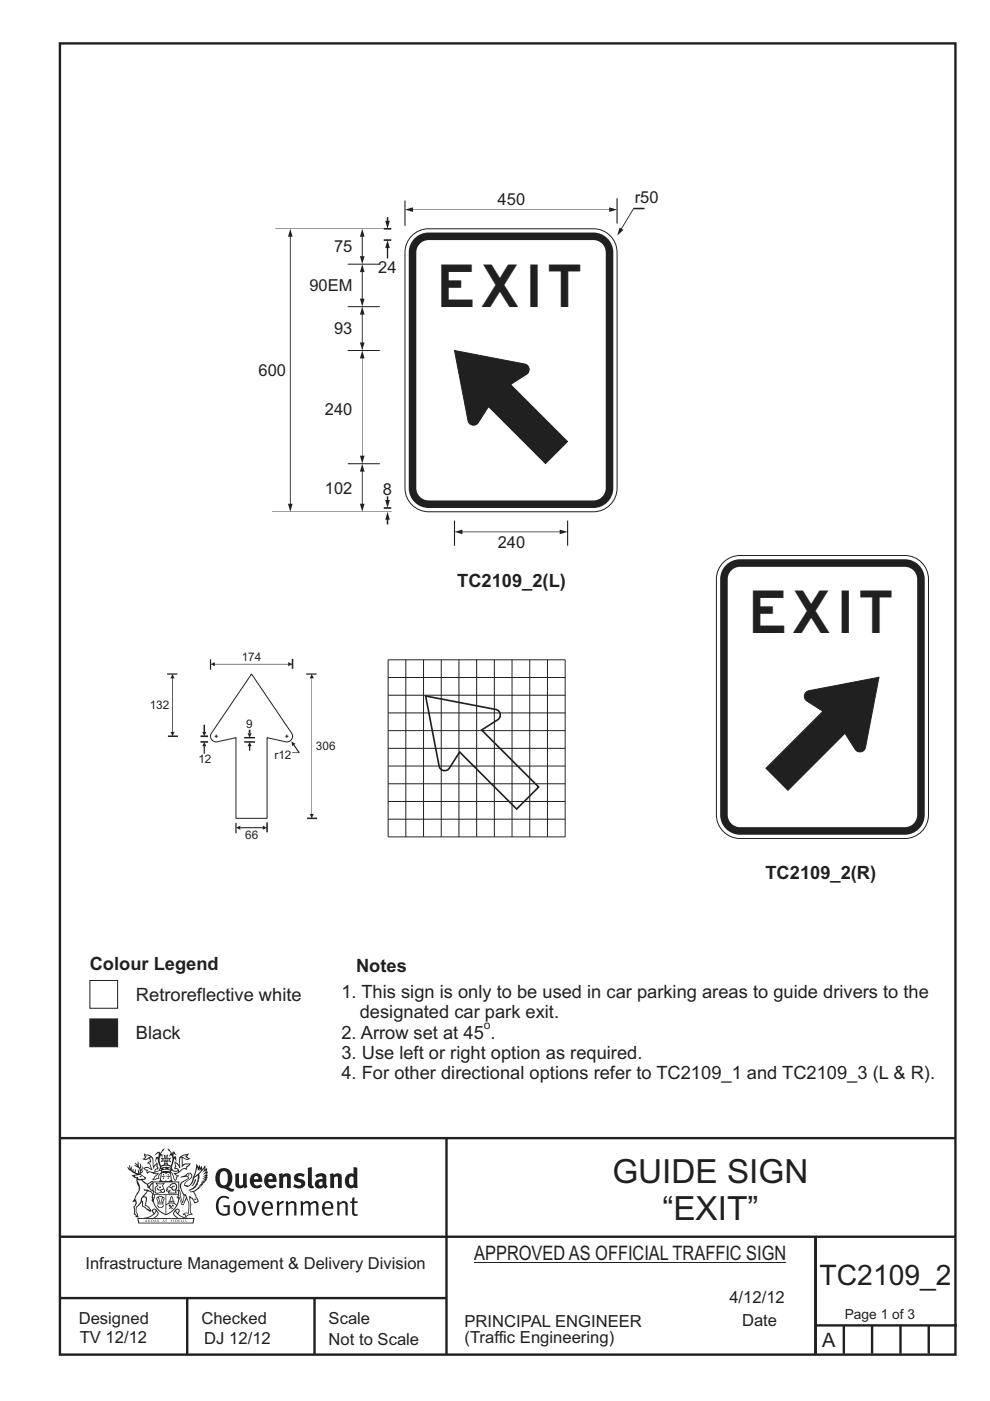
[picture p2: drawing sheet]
<svg xmlns="http://www.w3.org/2000/svg" width="210mm" height="297mm" viewBox="0 0 210 297" stroke-linecap="round" stroke-linejoin="round" font-family="sans-serif">
<g fill="none" stroke="#231f20" stroke-width=".51">
<path d="M12.7 9.2h190v278h-190zM12.7 241.3h189.9M94.7 241.4v45.8M12.7 262.2h190.1M12.7 275.2h82M39.7 275.2v12M66.7 275.2v12M173 262.2v24.8M173 281h30M179 281v6M185 281v6M191 281v6"/>
<path d="M197 281v6"/>
</g>
<path d="M100.6 267.7h66.2" fill="none" stroke="#231f20" stroke-width=".21"/>
<path d="M19.1 216h5.8v5.9h-5.8z" fill-rule="evenodd" fill="#231f20" stroke="#231f20" stroke-width=".21"/>
<path d="M19.1 207.9h5.8v5.9h-5.8z" fill-rule="evenodd" fill="#fff" stroke="#231f20" stroke-width=".21"/>
<g fill="#231f20">
<path d="M47 248.5a2.55 2.55 0 0 0 0 2.7l.3 .1a.81 .81 0 0 0 1-.9v-.6a1.04 1.04 0 0 0-1.1-1.5zM46.3 248.1a1.82 1.82 0 0 1 2.1-.2 1.82 1.82 0 0 1 .9 1.9 2.29 2.29 0 0 1-.8 1.9l.7 .3h.5l-.2 .6a2.87 2.87 0 0 1-2-.7 2.12 2.12 0 0 1-1.7-3.1z" fill-rule="evenodd"/>
<path d="M49.9 248.9l.8-.2v2a.46 .46 0 0 0 .2 .6 .46 .46 0 0 0 .7-.2v-2.2l.7-.2v2.4l.2 .5-.6 .4-.2-.3a1.02 1.02 0 0 1-1.2 .2 1.02 1.02 0 0 1-.6-1.1z" fill-rule="evenodd"/>
<path d="M54 249.5l-.1 .5h.9a.49 .49 0 0 0-.2-.6 .49 .49 0 0 0-.6 .1zM53.4 249.2a1.34 1.34 0 0 1 1.6-.3 1.34 1.34 0 0 1 .6 1.5v.2h-1.7a.77 .77 0 0 0 .5 .8 .77 .77 0 0 0 .9-.3l.3 .4a1.59 1.59 0 0 1-2.1 .2 1.59 1.59 0 0 1-.4-2z" fill-rule="evenodd"/>
<path d="M57 249.5l-.1 .5h.9a.49 .49 0 0 0-.2-.6 .49 .49 0 0 0-.6 .1zM56.4 249.2a1.34 1.34 0 0 1 1.6-.3 1.34 1.34 0 0 1 .7 1.5v.2h-1.8a.77 .77 0 0 0 .5 .8 .77 .77 0 0 0 .9-.3l.3 .4a1.59 1.59 0 0 1-2 .2 1.59 1.59 0 0 1-.5-2z" fill-rule="evenodd"/>
<path d="M59.1 248.9l.8-.2 .1 .4a.95 .95 0 0 1 1-.3 .95 .95 0 0 1 .7 .8v2.3h-.8v-2.3a.46 .46 0 0 0-.8 .1v2.2h-.9z" fill-rule="evenodd"/>
<path d="M62.5 249.1a1.75 1.75 0 0 1 2.1-.1l-.2 .5-.6-.2a.43 .43 0 0 0-.6 .3l.4 .3a1.04 1.04 0 0 1 1.2 1.2 1.04 1.04 0 0 1-1.4 .9l-1.2-.4 .3-.6 1 .4 .4-.4a.88 .88 0 0 0-1-.5l-.4-.2-.1-.4z" fill-rule="evenodd"/>
<path d="M65.3 247.6l.8-.2 .1 3.8 .2 .2 .2 .5a.88 .88 0 0 1-1-.1 .88 .88 0 0 1-.3-1z" fill-rule="evenodd"/>
<path d="M67.8 250.6a.43 .43 0 0 0-.1 .7 .43 .43 0 0 0 .7-.1v-.7zM66.8 249.2a1.7 1.7 0 0 1 2.4 .1v1.8l.3 .4-.4 .5-.5-.3a1.03 1.03 0 0 1-1.7-.2 1.03 1.03 0 0 1 .8-1.5h.7v-.4a.8 .8 0 0 0-1.2 .1z" fill-rule="evenodd"/>
<path d="M69.9 248.9l.8-.2 .1 .4a.95 .95 0 0 1 1-.3 .95 .95 0 0 1 .7 .8v2.3h-.8v-2.3a.46 .46 0 0 0-.8 .1v2.2h-.8z" fill-rule="evenodd"/>
<path d="M74.3 249.5a1.48 1.48 0 0 0 0 1.7l.4 .1 .3-.2v-1.5l-.3-.2zM75 247.4l.8 .2 .1 4.3h-.7l-.1-.2a1.26 1.26 0 0 1-1.4 0 1.26 1.26 0 0 1-.6-1.3 1.29 1.29 0 0 1 .5-1.3 1.29 1.29 0 0 1 1.4-.2z" fill-rule="evenodd"/>
<path d="M46.4 253.9a1.72 1.72 0 0 1 2.2 0l-.2 .3a1.24 1.24 0 0 0-1.4-.1 1.24 1.24 0 0 0-.7 1.3 1.49 1.49 0 0 0 1.3 2l.7-.2v-1.3h-.9l-.1-.4h1.4v2a1.93 1.93 0 0 1-2.2-.1 1.93 1.93 0 0 1-.7-2.2l.2-.7z" fill-rule="evenodd"/>
<path d="M50.3 255.2a1.65 1.65 0 0 0 .3 2.2 .99 .99 0 0 0 1-1.5 .78 .78 0 0 0-.4-.8 .78 .78 0 0 0-.9 .1zM50 254.9a1.33 1.33 0 0 1 1.6-.1 1.33 1.33 0 0 1 .5 1.5 1.31 1.31 0 0 1-1.3 1.5 1.31 1.31 0 0 1-1.3-1.6l.1-.5z" fill-rule="evenodd"/>
<path d="M52.5 254.7l.4-.1 .9 2.6 .8-2.5h.5l-1.1 3h-.5z" fill-rule="evenodd"/>
<path d="M56.2 255.2l-.2 .7h1.4a.7 .7 0 0 0-.3-.8 .7 .7 0 0 0-.9 .1zM55.9 255a1.22 1.22 0 0 1 1.5-.2 1.22 1.22 0 0 1 .5 1.5h-1.9a.93 .93 0 0 0 .5 1 .93 .93 0 0 0 1.2-.2l.1 .3a1.43 1.43 0 0 1-1.7 .1 1.43 1.43 0 0 1-.6-1.7z" fill-rule="evenodd"/>
<path d="M58.7 254.8l.4-.2 .1 .5 .4-.3 .6-.2-.2 .6a.66 .66 0 0 0-.8 .6v1.9h-.4z" fill-rule="evenodd"/>
<path d="M60.6 254.8l.4-.2 .1 .5a.94 .94 0 0 1 1-.4 .94 .94 0 0 1 .8 .7v2.3h-.5l-.1-2.5a.81 .81 0 0 0-1.2 .3v2.2h-.4z" fill-rule="evenodd"/>
<path d="M63.7 254.7l.5-.1 .1 .5 .4-.3a.78 .78 0 0 1 1.1 .3 .9 .9 0 0 1 1-.5 .9 .9 0 0 1 .7 .8v2.3h-.4l-.1-2.5a.67 .67 0 0 0-1.1 .3v2.2h-.5v-2.4l-.4-.2-.7 .4v2.2h-.5z" fill-rule="evenodd"/>
<path d="M69 255.2l-.2 .7h1.4a.7 .7 0 0 0-.3-.8 .7 .7 0 0 0-.9 .1zM68.7 255a1.22 1.22 0 0 1 1.5-.2 1.22 1.22 0 0 1 .5 1.5h-1.9a.93 .93 0 0 0 .5 1 .93 .93 0 0 0 1.2-.2l.1 .3a1.44 1.44 0 0 1-1.7 .1 1.44 1.44 0 0 1-.6-1.7z" fill-rule="evenodd"/>
<path d="M71.4 254.8l.5-.2 .1 .5a.94 .94 0 0 1 1-.4 .94 .94 0 0 1 .7 .7v2.3h-.4l-.1-2.5a.81 .81 0 0 0-1.2 .3v2.2h-.5z" fill-rule="evenodd"/>
<path d="M74.7 254l.5-.2v.9h.7l-.1 .4h-.7l.1 2.2 .1 .1h.5l.1 .3a.75 .75 0 0 1-1.2-.6v-2h-.4v-.4h.4z" fill-rule="evenodd"/>
<path d="M30.8 244.9l1.1 .3-.9 .5h-.4l.5-.5zM31.8 245.5l.2-.1a2.44 2.44 0 0 1 .4 2l.1 .4 .7-1-.1 .6 .3 .3a.57 .57 0 0 0-.6 .8l-1-.2-.5 .2 .1-.5-.7-.2 .6-.2 1 .5 .1-.1-.6-1.3-.2-.1 .5-.1zM30.7 244.5l-.2 .4 .3 .4-.6 .4a1.04 1.04 0 0 0 1.4-.1l.2 .7h-.4l-.2 .4a.94 .94 0 0 1 .9 1.1l-.2-.1a1.16 1.16 0 0 0-1.5-.1l.3 .4 .4 .2 .1 .5 .2 .2v-.2a.94 .94 0 0 1 1.1 .2h.9l-1.2 1.2a1.13 1.13 0 0 0 1.2-.2l.4-.1-.1-.4 .5-.7a.83 .83 0 0 0-.6 1.1l-.3-.1-.7 .3 1.1-1.4-.5 .2-.5-.1 1.3-.5-.2-.2-.8 .4v-.3l.2-.2 .3 .1 .1-.3-.2-.4v-.6l-.2-.3-.6 .9v-.7a1.42 1.42 0 0 0-1.7-1.8z" fill-rule="evenodd"/>
<path d="M38.5 245.3l.5-.3 .7-.1-.6 .3 .8 .5h-.3zM38.3 245.5h.2l.1 2a1.69 1.69 0 0 1 1.5-.7l-.7 .5 .1 .5a1.1 1.1 0 0 0-1.5 .6l-.1-.5-.2-.2h-.5l.2-.4-.2-.7a1.42 1.42 0 0 1 .8 1.1l.2-.1zM37.1 246.2l.1 1-.2 .3v.5l.6-.1 .1 .2a.96 .96 0 0 1-1.1-.1l-.1 .1a1.06 1.06 0 0 0 1.3 .2v.1a.72 .72 0 0 1-1 .2l.3 .5 .6 .3-.4 .1-.1 .7-.3-.4-.3-1.1-.4-.4 .4 .9a1.54 1.54 0 0 0 .6 1.2l.2-.3a.58 .58 0 0 1 .5-.7l.1-.2h-.3l-.4-.3 .9-.5a.93 .93 0 0 1 1.1-.5l.1 .2 .2-.1 .1-.5a.99 .99 0 0 0 .7-.9l-1.3 .1-.4 .3v-1.5l.9 .4 .8-.3h-.3l-.5-.4 .4-.7-.7 .2a1.46 1.46 0 0 0-1.3 2.1v.4l-.2-.4z" fill-rule="evenodd"/>
<path d="M35.6 248.9l.2 .1-.1 .4h.3l-.3 .1v.5l-.1-.6h-.3l.3-.1z" fill-rule="evenodd"/>
<path d="M34.6 248.9l.2 .1-.1 .3 .4 .1h-.4v.6l-.1-.5-.3-.1h.3z" fill-rule="evenodd"/>
<path d="M34.3 248.8a.57 .57 0 0 1 .9 .2 .57 .57 0 0 1 .9-.2l.2 1.4-.2 .1a.57 .57 0 0 1-.9-.1 .69 .69 0 0 1-1.1 0zM34.2 248.1l-.3 2.1-.2 .4h2.9l-.1-.4-.3-2.1h-.2v.3l-.8-.1-.9 .1 .1-.3z" fill-rule="evenodd"/>
<path d="M34.2 252.4a.3 .3 0 0 0 .6 0 .3 .3 0 0 0-.6 0zM33.3 251l.3 .3-.3 .3a.79 .79 0 0 0 0 1.3l.8-.2-.1-.3a.55 .55 0 0 1-.7-.6h.1l.1 .3 .4 .1 .8-.2-.4-.7 .4-.3-.7 .1zM33 250.7l1.1 .2 .9-.2-.4 .7 .4 1.1a.56 .56 0 0 1-.8 .3l-.2 .1a.73 .73 0 0 1-.9 .1 .73 .73 0 0 1-.3-.9v-.4l.5-.4z" fill-rule="evenodd"/>
<path d="M35.6 251.9l.7-.5a.58 .58 0 0 1 1-.1 .58 .58 0 0 1-.5 .9l-.2-.3a.43 .43 0 0 1 .6-.3v-.1a.57 .57 0 0 0-.8 .2l-.2-.1-.3 .2 .4 .1a.55 .55 0 0 0 .9 .5v.5h-1.3l.3-.4-.1-.2-.6 .1 .2-.2-.2-.1zM35.4 251.8l-.1 .2a.39 .39 0 0 0 .2 .7l.3-.1-.2 .5h1.9l-.1-.8a.86 .86 0 0 0-.1-1.4 .86 .86 0 0 0-1.3 .4z" fill-rule="evenodd"/>
<path d="M36 254.8h.8v.2h-.8zM36.4 253.8l.2 .8h-.4zM36.4 253.5l-.3 .5-.1 .6h-.2v.4l-.7 .4 .1 .2a1.48 1.48 0 0 1 2.2 .1l.2-.1-.6-.5v-.5h-.2l-.1-.6z" fill-rule="evenodd"/>
<path d="M35.8 255.4l.3 .1 .2 .3 .3-.2-.2-.2a.38 .38 0 0 1 .4 .5l-.1-.2-.3 .3 .3 .2-.3 .2-.1-.3-.4 .3-.1-.2 .4-.3-.2-.1-.1 .1z" fill-rule="evenodd"/>
<path d="M34.5 254h.2v.2l-.3 .6h-.1zM33.6 255.3h.9v.2a.55 .55 0 0 1-.8 .4v-.2h-.2zM33.4 254h.2l.2 .8h-.2zM33.6 255h.8l.1 .1-.8 .1zM33.8 253.7h.5l-.2 1.1h-.2zM33.3 253.8l-.1 .3 .3 1.2a.48 .48 0 0 0-.1 .5 .48 .48 0 0 0 .4 .3l.6-.1a.49 .49 0 0 0 .2-.7l.3-1.2-.1-.3a1.42 1.42 0 0 0-1.5 0z" fill-rule="evenodd"/>
<path d="M33.6 251.6h.5l.1 .3h-.4z" fill-rule="evenodd"/>
<path d="M41.3 250.1l.3-.2-.2 .9-.6 .7h-.2l.5-.7z" fill-rule="evenodd"/>
<path d="M39.7 249l.3-.2 .5 .2a.88 .88 0 0 1-.6 1.1 1.22 1.22 0 0 0-.8 1.3l.5 .2a.72 .72 0 0 0 .9-.4l.5-.8 .2-.6 .8-.6v.3a2.85 2.85 0 0 1-2 2.8l.1 .1a2.13 2.13 0 0 0 1.9-1.5l-.1-.2a2.01 2.01 0 0 0 .3-1.8l1.2-1.3-.4 1 .7-.5-.7 1 .8-.4-.8 .8 .7-.1-.9 .5 .8-.1-.8 .4h.7l-.8 .3 .3 .2h-.4l.2 .4-.4-.1 .2 .3h-.4l.1 .3h-.1a2.16 2.16 0 0 1-2 1l.1 .2h.4a.76 .76 0 0 1 .7 .7l.5 1.2-.6 .2a1.45 1.45 0 0 0-1.2-1.3l.3 1.8-.1 1.9 .4 .2a1.07 1.07 0 0 0-1.2 .4v-.3l-.5-.2a.87 .87 0 0 1 1-.1l.1-.7a4.4 4.4 0 0 0-.6-3.1l-.1-.3h-.2a2.16 2.16 0 0 1-.7-2.2l.3-.3 1.2-.8a.55 .55 0 0 0-.4-.7zM37.8 252.4a.76 .76 0 0 1 .3 1.1l.6 1.6 .4-1.7 .2 .1a.61 .61 0 0 1-.1 .9l-.3 .9h-.2l-.7-1.6-.3 .1a1.18 1.18 0 0 0 .1-1.4zM41.8 247.5l.2 .8 .3-.6v.6l.3-.5a1.9 1.9 0 0 1-1.1 1.4l-.3 .3zM38.2 249.6l1.4-.1 .2 .1v.3l-.5 .3a1.26 1.26 0 0 0-1 1.9l.2 .7a1.84 1.84 0 0 1 .2 2l-.4-1.3a.96 .96 0 0 0-.4-1.3l-.4 .3a.78 .78 0 0 1-.1 1.3l.2 .2h.4l.4 1.1a.38 .38 0 0 0 .2 .4 .38 .38 0 0 0 .4-.1l.6-1.2a2.94 2.94 0 0 1 .3 2.5v.5l-.8-.1-.3 .4v.2l.4-.1 .1 .4 .2 .1a1.02 1.02 0 0 1 1.3-.5l-.1-.4-.3-.1 .2-1.7-.3-1.4 .1 .1a1.14 1.14 0 0 1 .7 .9 .63 .63 0 0 0 .9-.2 .63 .63 0 0 0-.2-.8l-.6-1.3 .9-.6 .2-.3 .2-.1v-.2h.3l-.1-.3h.4l-.1-.3 .5-.1-.2-.2 .5-.4 .1-.2-.3 .1 .5-.6-.3 .1 .3-.6-.4 .1 .4-.5v-.3l-.3 .2 .1-.6v-.3l-.4 .3-.1-.8-.5 .8-.2-.7-.2 .5-.3-.8-.1 .6-.5-.8-.1 1.4-.7 1.9a1.81 1.81 0 0 1-.9 1.4l-.6-.2a1.75 1.75 0 0 1 1.1-1.2 .75 .75 0 0 0 .1-1.3 .75 .75 0 0 0-1.2 .5z" fill-rule="evenodd"/>
<path d="M41.2 254.2l.3-.1 .1 .3h-.4z" fill-rule="evenodd"/>
<path d="M29.4 258.4h11.6l-.2 .8h-11.3zM31.3 258.2l.5-.1a2.48 2.48 0 0 0 1.4-1.3l.2 .6-.5 .5-.4 .3zM32.5 256.6l.3-.2 .2 .2-.3 .6zM37.2 256.8a2.65 2.65 0 0 0 1.8 1.4h-1.1l-.5-.3-.5-.5zM37.4 256.6l.2-.2 .3 .2-.3 .6zM29.2 258.2l.1 1.2h11.7l.3-1.1-.2-.1a4.1 4.1 0 0 1-3.3-.9l.3-.4-.1-.5a1.06 1.06 0 0 0-1.3 .9l.2 .4 .6 .5h-4.7l.3-.1a.84 .84 0 0 0 .6-.7 .84 .84 0 0 0-.5-.9l-.3-.2-.5 .1-.1 .5 .3 .4a4.2 4.2 0 0 1-3.4 .9z" fill-rule="evenodd"/>
<path d="M31 258.7l.1 .2h-.2zM31 258.6l-.3 .5 .4-.1 .2 .1z" fill-rule="evenodd"/>
<path d="M31.3 258.6h.2v.4a.25 .25 0 0 0 .3-.1 .25 .25 0 0 0-.1-.3h.1a.29 .29 0 0 1 0 .4 .29 .29 0 0 1-.4 0 .29 .29 0 0 1 0-.4z" fill-rule="evenodd"/>
<path d="M32.2 258.6a.22 .22 0 0 1 .3 .2 .22 .22 0 0 1-.3 .2zM32 258.6v.5a.33 .33 0 0 0 .5-.1 .33 .33 0 0 0 0-.4 .33 .33 0 0 0-.5 0z" fill-rule="evenodd"/>
<path d="M32.9 258.7l.1 .2h-.2zM32.9 258.6l-.2 .5 .3-.1 .2 .1z" fill-rule="evenodd"/>
<path d="M33.3 258.6h.2v.2l.3-.2-.2 .2 .2 .3-.3-.2-.1 .2h-.1l.2-.3z" fill-rule="evenodd"/>
<path d="M34.7 258.7l.1 .2h-.2zM34.7 258.6l-.3 .5 .4-.1 .2 .1z" fill-rule="evenodd"/>
<path d="M35 258.6h.4h-.1v.5h-.2l.1-.5z" fill-rule="evenodd"/>
<path d="M36.2 258.6h.3h-.2v.2h.2h-.2l.1 .3h-.2z" fill-rule="evenodd"/>
<path d="M36.7 258.6h.2v.5h-.2z" fill-rule="evenodd"/>
<path d="M37.3 258.6a.22 .22 0 0 1 .3 .2 .22 .22 0 0 1-.3 .2zM37.1 258.6v.5a.33 .33 0 0 0 .5-.1 .33 .33 0 0 0 0-.4 .33 .33 0 0 0-.5 0z" fill-rule="evenodd"/>
<path d="M37.8 258.6h.3h-.1v.2h.1h-.1v.2l.1 .1h-.3z" fill-rule="evenodd"/>
<path d="M38.3 258.6h.3l-.1 .4 .2 .1h-.4z" fill-rule="evenodd"/>
<path d="M38.9 258.6h.2v.5h-.2z" fill-rule="evenodd"/>
<path d="M39.3 258.6h.2l-.2 .1 .2 .2-.1 .2h-.1v-.2l.2 .1z" fill-rule="evenodd"/>
<path d="M34.2 247.4a1.51 1.51 0 0 1 2 .2 2.67 2.67 0 0 0-2.1 0zM35.7 247.6l.4 .2 .1 .2-.4-.1zM34.6 247.7l.4-.1 .2 .2h-.4zM34 247.9l.3 .1-.3 .1zM34.9 246.9l.3-.2 .2 .2zM34.9 245.7h.2v.4h-.2zM35 245.1l.2 .2 .2-.2-.1 .4h-.2zM35.1 246.3h.2l.1 .4-.2-.2-.2 .2zM35.3 245.7h.2v.4h-.2zM34.4 245.7l.3 .1v.2l-.3 .1 .2-.2zM35.7 245.8l.3-.1-.2 .2 .2 .2-.4-.1zM32.7 244.9l1-.5-.1 1-.2-.1-.4 .1-.2 1.1 .5-1 .2 .9a1.84 1.84 0 0 1 .3 1.7l.4 .1a2.48 2.48 0 0 1 2.2 .1l.2-.3-.2-.7 .7-1.7 .4 .6-.2-1-.2-.1-.2 .3v-.9l.6 .4-.6-.7h-.3l-.1 .4-.5-.8-.5-.3 .2 .4 .5 .6-.4 .7 .4-.3a2.06 2.06 0 0 1 0 2.2l-.6-.2-.1-.6 .1-.1 .8 .2-.4-.5 .4-.5-.7 .2-.2-.2 .2-.7-.5 .4-.5-.4 .2 .7-.2 .2-.7-.2 .4 .5-.4 .5 .7-.2 .2 .1-.2 .6-.5 .2a2.02 2.02 0 0 1 0-2.2l.3 .5-.1-.6-.3-.1 .8-1.2-.5 .3-.4 .7-.2-.3a.8 .8 0 0 0-.8 .5z" fill-rule="evenodd"/>
<path d="M29.2 250.1l.3 .2a.61 .61 0 0 1 .8 .3l.3 .2a.8 .8 0 0 1 .6 1l.4 .1 .5 .6a1 1 0 0 1 .5 1l-.1 .7v-.5h-.1a.96 .96 0 0 0-.8-1.3l-.3-.2h-.6l-.1-.1-.2 .1 .2 .3h.5l-1.1 1.4-.2 .9-.4 .6a1.33 1.33 0 0 0-.5 1.8l.2 .5a1.26 1.26 0 0 1-.5-1.4l-.1-.4a1.56 1.56 0 0 0 .4-1.7l-.3 .2 .2-.5a3.2 3.2 0 0 0 .7-3zM30.4 253.9h.4a2.06 2.06 0 0 1-.1 1.6l.7 .5 .4 .5-.6-.2-.8-.6-.1-.9a.51 .51 0 0 1 .1-.9zM28.6 249.3a1.52 1.52 0 0 1 2.1 .6l-1.1 .1-.2-.1-.2-.4-.4 .1zM27.5 247v.8l-.3-.4-.2 .1a3.1 3.1 0 0 0 2 1.5l-1 .1 .5 .6 .5 .1v1.1a1.84 1.84 0 0 1-.2 2.5l-.4 .9-.4 .4 .3 .1 .4-.1 .1 .4-.2 .5-.3 .2 .1 1.8 .2-.1 .2 .6h.2l.4-.1-.1-.5a1.3 1.3 0 0 1-.1-1.6l.8-1.1 .2 1.1 .6 .2 .4 .6 .2-.2 .2 .4 .5-.1a1.85 1.85 0 0 0-1.2-1.3l.1-.3a1.39 1.39 0 0 0 0-1.5h-.5l.5-.6a.66 .66 0 0 1 .9-.4 .66 .66 0 0 1 .3 .9l-.1 .4h.2v.1l-.2 .3 .2 .5 .2-.3a2.24 2.24 0 0 0 .1-2.2 .73 .73 0 0 1-.7-.6 .73 .73 0 0 1 .5-.8l.1-.2a.94 .94 0 0 0-.9 .8 .48 .48 0 0 1-.1-.5 .48 .48 0 0 1 .5-.3l.5-.3a.51 .51 0 0 0-.8 .2l-.5 .3-1-.8 .6-.1 .1-.5-1.1-.7 .5-.4v-.4l-.5 .5 .1-.2a.69 .69 0 0 0 .2-1.1v.5l-.3 .2 .1-1.1-.3-.2 .1 .6-.1 .2-.4-1.2v.6l-.7-.3 .6 .6-.6-.2 .2 .3a1 1 0 0 1 .8 1.5l-.2-.8v.8l-.5-.2-.1-.7-.2 .6-.2-.1v-.6l-.2 .4-.2-.2 .1-.7-.2 .5z" fill-rule="evenodd"/>
<path d="M29.5 249.5l.3-.2 .3 .3z" fill-rule="evenodd"/>
<path d="M32.4 250.5h5.6v2l-.2-.1v-1.7h-5.2v2.5h5.2v-.8l.1 .2-.1 1.1v-.3h-2.5v4a4.1 4.1 0 0 0 2.6-3.6l.1-.1a4 4 0 0 1-2.8 3.9 4.2 4.2 0 0 1-2.8-4.7l.1 1.3 .1-.1a3.8 3.8 0 0 0 2.5 3.3v-4h-2.5l-.2-.9z" fill-rule="evenodd"/>
<circle cx="40" cy="249.1" r=".17"/>
</g>
<path d="M36.6 143.8v11.4" fill="none" stroke="#231f20" stroke-width=".21"/>
<g fill="#231f20">
<path d="M36.6 142.9l.4 .9h-.8z"/>
<path d="M36.2 155.2h.8l-.4 .9z"/>
</g>
<path d="M35.4 142.9h2.2M35.6 156.1h2.1M45.6 140.8h15.5M53.3 142.9l8.5 12.5a1.2 1.2 0 0 1 0 1.4 1.2 1.2 0 0 1-1.2 .5l-4-.9v17.1h-6.6v-17.1l-3.9 .9a1.2 1.2 0 0 1-1.2-.5 1.2 1.2 0 0 1-.1-1.3z" fill="none" stroke="#231f20" stroke-width=".21"/>
<g fill="#231f20">
<path d="M44.7 140.8l.9-.4v.8z"/>
<path d="M61.1 140.4l.9 .4-.9 .4z"/>
</g>
<path d="M51 175.5h4.7" fill="none" stroke="#231f20" stroke-width=".21"/>
<g fill="#231f20">
<path d="M50.1 175.5l.9-.4v.8z"/>
<path d="M55.7 175.1l.9 .4-.9 .4z"/>
</g>
<path d="M44.6 139.8v2.2M62 139.7v2.1M43.3 153.6v1.6M51.8 156.4h2.3M50 174.5v2.2M56.6 174.4v2.1" fill="none" stroke="#231f20" stroke-width=".21"/>
<path d="M42.9 155.2h.9l-.5 .9z" fill="#231f20"/>
<path d="M62.3 157.9l1.1 1.6h-1.4" fill="none" stroke="#231f20" stroke-width=".21"/>
<path d="M61.8 157.2l.9 .5-.7 .5z" fill="#231f20"/>
<path d="M52.9 154.7v.8" fill="none" stroke="#231f20" stroke-width=".21"/>
<path d="M52.5 155.5h.9l-.5 .9z" fill="#231f20"/>
<path d="M42.5 156.1h1.6M43.3 158.2v1.6" fill="none" stroke="#231f20" stroke-width=".21"/>
<path d="M43.3 157.3l.5 .9h-.9z" fill="#231f20"/>
<path d="M52.9 158.2v.9" fill="none" stroke="#231f20" stroke-width=".21"/>
<path d="M52.9 157.3l.5 .9h-.9z" fill="#231f20"/>
<path d="M42.5 157.3h1.6M45.5 156.1h.7M45.9 155.8v.6M51.8 157.3h2.3M60.5 156.1h.7M60.8 155.8v.6M66.1 143.8v28.8" fill="none" stroke="#231f20" stroke-width=".21"/>
<g fill="#231f20">
<path d="M66.1 142.9l.4 .9h-.8z"/>
<path d="M65.7 172.6h.8l-.4 .9z"/>
</g>
<path d="M85.9 42.5v5.3M87.4 44.4h42M64.9 142.9h2.2M65.1 173.5h2.2" fill="none" stroke="#231f20" stroke-width=".21"/>
<g fill="#231f20">
<path d="M129.2 44l1.7 .4-1.7 .5z"/>
<path d="M85.9 44.4l1.7-.4v.9z"/>
</g>
<path d="M130.9 42v5.4M136.7 44.2h-2.3l-2.7 4.4" fill="none" stroke="#231f20" stroke-width=".21"/>
<path d="M131.4 48.2l.8 .5-1.3 1.2z" fill="#231f20"/>
<path d="M87.1 50.3a5 5 0 0 1 3.8-1.8h35a5 5 0 0 1 5 5v50a5 5 0 0 1-5 5h-35a5 5 0 0 1-5-5v-50a5 5 0 0 1 1.2-3.2z" fill-rule="evenodd" fill="#fff" stroke="#231f20" stroke-width=".21"/>
<path d="M88.2 50.3a4.2 4.2 0 0 1 2.7-1h35a4.2 4.2 0 0 1 4.2 4.2v50a4.2 4.2 0 0 1-4.2 4.2h-35a4.2 4.2 0 0 1-4.2-4.2v-50a4.2 4.2 0 0 1 1.5-3.2z" fill-rule="evenodd" fill="#231f20"/>
<path d="M89.3 51.5l1-.5 .6-.1h35a2.61 2.61 0 0 1 2.6 2.6v50a2.61 2.61 0 0 1-2.6 2.6h-35a2.61 2.61 0 0 1-2.6-2.6v-50a2.6 2.6 0 0 1 1-2z" fill-rule="evenodd" fill="#fff"/>
<path d="M96.4 74.3l14.8 2.9a1.2 1.2 0 0 1 1 .9 1.2 1.2 0 0 1-.5 1.3l-3.4 2.1 12.1 12.1-4.7 4.7-12.1-12.1-2.1 3.4a1.2 1.2 0 0 1-1.3 .5 1.2 1.2 0 0 1-1-1z" fill-rule="evenodd" fill="#231f20" stroke="#231f20" stroke-width=".21"/>
<path d="M61.6 50v57M57.7 108.5h25.4" fill="none" stroke="#231f20" stroke-width=".21"/>
<g fill="#231f20">
<path d="M61.6 48.5l.5 1.7h-1z"/>
<path d="M61.1 106.8h1l-.5 1.7z"/>
</g>
<path d="M76.8 99.8v7.2" fill="none" stroke="#231f20" stroke-width=".21"/>
<g fill="#231f20">
<path d="M76.8 98.3l.5 1.7h-1z"/>
<path d="M76.3 106.8h1l-.5 1.7z"/>
</g>
<path d="M76.8 50v4.5" fill="none" stroke="#231f20" stroke-width=".21"/>
<g fill="#231f20">
<path d="M76.8 48.5l.5 1.7h-1z"/>
<path d="M76.3 54.3h1l-.5 1.7z"/>
</g>
<path d="M58.4 48.5h23M76.8 75.8v21M73.7 98.3h6.9" fill="none" stroke="#231f20" stroke-width=".21"/>
<g fill="#231f20">
<path d="M76.8 74.3l.5 1.7h-1z"/>
<path d="M76.3 96.6h1l-.5 1.7z"/>
</g>
<path d="M82.2 105.2v1" fill="none" stroke="#231f20" stroke-width=".21"/>
<path d="M81.7 106h1l-.5 1.7z" fill="#231f20"/>
<path d="M76.8 57.5v6" fill="none" stroke="#231f20" stroke-width=".21"/>
<g fill="#231f20">
<path d="M76.8 56l.5 1.7h-1z"/>
<path d="M76.3 63.3h1l-.5 1.7z"/>
</g>
<path d="M73.7 74.3h6.9M73.7 65h6.9M76.8 66.5v6.3" fill="none" stroke="#231f20" stroke-width=".21"/>
<g fill="#231f20">
<path d="M76.3 72.6h1l-.5 1.7z"/>
<path d="M76.8 65l.5 1.7h-1z"/>
</g>
<path d="M73.7 56h6.9M97.9 112.8h21" fill="none" stroke="#231f20" stroke-width=".21"/>
<g fill="#231f20">
<path d="M118.7 112.3l1.7 .5-1.7 .5z"/>
<path d="M96.4 112.8l1.7-.5v1z"/>
</g>
<path d="M81.4 107.7h1.6M82.2 110v1.2M96.4 110.4v5.3M120.4 110.4v5.3" fill="none" stroke="#231f20" stroke-width=".21"/>
<path d="M82.2 108.5l.5 1.7h-1z" fill="#231f20"/>
<path d="M82.2 46v1" fill="none" stroke="#231f20" stroke-width=".21"/>
<path d="M81.7 46.8h1l-.5 1.7z" fill="#231f20"/>
<path d="M81.4 48.5h1.6M82.2 52.4v2.4" fill="none" stroke="#231f20" stroke-width=".21"/>
<path d="M82.2 50.9l.5 1.7h-1z" fill="#231f20"/>
<path d="M81.4 50.9h1.6" fill="none" stroke="#231f20" stroke-width=".21"/>
<path d="M153.1 119.6a5 5 0 0 1 3.9-1.8h34.9a5 5 0 0 1 5 5v50a5 5 0 0 1-5 5h-34.9a5 5 0 0 1-5-5v-50a5 5 0 0 1 1.1-3.2z" fill-rule="evenodd" fill="#fff" stroke="#231f20" stroke-width=".21"/>
<path d="M154.3 119.6a4.2 4.2 0 0 1 2.7-1h34.9a4.2 4.2 0 0 1 4.2 4.2v50a4.2 4.2 0 0 1-4.2 4.2h-34.9a4.2 4.2 0 0 1-4.2-4.2v-50a4.2 4.2 0 0 1 1.5-3.2z" fill-rule="evenodd" fill="#231f20"/>
<path d="M155.3 120.8l1.1-.6h.6h34.9a2.61 2.61 0 0 1 2.6 2.6v50a2.61 2.61 0 0 1-2.6 2.6h-34.9a2.61 2.61 0 0 1-2.6-2.6v-50a2.6 2.6 0 0 1 .9-2z" fill-rule="evenodd" fill="#fff"/>
<path d="M170.9 146.8l.7-.4 14.8-2.8-2.8 14.7a1.2 1.2 0 0 1-.9 1.1 1.2 1.2 0 0 1-1.3-.5l-2.2-3.4-12.1 12.1-4.6-4.7 12-12.1-3.5-2.2a1.2 1.2 0 0 1-.1-1.8z" fill-rule="evenodd" fill="#231f20" stroke="#231f20" stroke-width=".21"/>
<path d="M90.3 147.6l14.8 2.8a1.2 1.2 0 0 1 1 1 1.2 1.2 0 0 1-.6 1.2l-3.3 2.2 12 12.1-4.6 4.6-12.1-12.1-2.2 3.4a1.2 1.2 0 0 1-1.3 .6 1.2 1.2 0 0 1-.9-1.1z" fill="none" stroke="#231f20" stroke-width=".35"/>
<g fill="none" stroke="#231f20" stroke-width=".21">
<path d="M82.3 139.9h37.6v37.5h-37.6zM86.1 139.9v37.5M89.8 139.9v37.5M93.6 139.9v37.5M97.3 139.9v37.5M101.1 139.9v37.5M104.9 139.9v37.5M108.6 139.9v37.5M112.4 139.9v37.5M116.1 139.9v37.5M82.3 158.7h37.6M82.3 154.9h37.6"/>
<path d="M82.3 151.2h37.6M82.3 147.4h37.6M82.3 143.6h37.6M82.3 173.7h37.6M82.3 169.9h37.6M82.3 166.2h37.6M82.3 162.4h37.6"/>
</g>
<g font-size="9" fill="#231f20">
<text x="93.7" y="65">EXIT</text>
<text x="159.7" y="134.3">EXIT</text>
</g>
<g font-size="7.1" fill="#231f20">
<text x="129.9" y="250.9">GUIDE SIGN</text>
<text x="140.5" y="258.7">“EXIT”</text>
</g>
<text font-size="6" fill="#231f20" x="173.8" y="272.4">TC2109_2</text>
<g font-size="4.2" fill="#231f20">
<text x="100.6" y="267.2">APPROVED AS OFFICIAL TRAFFIC SIGN</text>
<text x="174.4" y="285.6">A</text>
</g>
<g font-size="3.9" fill="#231f20">
<text x="97" y="124.5">TC2109_2(L)</text>
<text x="162.4" y="186.3">TC2109_2(R)</text>
<text x="19" y="205.7">Colour Legend</text>
<text x="75.5" y="206.1">Notes</text>
<text x="28.8" y="212.2">Retroreflective white</text>
<text x="72.4" y="211.5">1. This sign is only to be used in car parking areas to guide drivers to the</text>
<text x="76.3" y="215.9">designated car park exit.</text>
<text x="28.8" y="220.4">Black</text>
<text x="72.4" y="220.2">2. Arrow set at 45 .</text>
<text x="72.4" y="224.5">3. Use left or right option as required.</text>
<text x="72.4" y="228.9">4. For other directional options refer to TC2109_1 and TC2109_3 (L &amp; R).</text>
</g>
<g font-size="3.5" fill="#231f20">
<text x="105.6" y="43.6">450</text>
<text x="134.6" y="43.1">r50</text>
<text x="70.9" y="53.5">75</text>
<text x="80.2" y="58">24</text>
<text x="65.6" y="61.7">90EM</text>
<text x="70.9" y="70.9">93</text>
<text x="54.9" y="79.7">600</text>
<text x="68.9" y="88">240</text>
<text x="68.9" y="104.6">102</text>
<text x="81.2" y="105">8</text>
<text x="105.6" y="116.2">240</text>
<text x="18.1" y="269.1">Infrastructure Management &amp; Delivery Division</text>
<text x="16.7" y="280.7">Designed</text>
<text x="42.7" y="280.7">Checked</text>
<text x="69.7" y="280.7">Scale</text>
<text x="98.5" y="281.4">PRINCIPAL ENGINEER</text>
<text x="154.7" y="276.2">4/12/12</text>
<text x="157.4" y="281.2">Date</text>
<text x="16.9" y="284.8">TV 12/12</text>
<text x="43.3" y="284.9">DJ 12/12</text>
<text x="69.7" y="285.2">Not to Scale</text>
<text x="98.5" y="284.8">(Traffic Engineering)</text>
</g>
<text font-size="2.9" fill="#231f20" x="179.2" y="279.6">Page 1 of 3</text>
<text font-size="2.6" fill="#231f20" x="102.6" y="218.2">o</text>
<g font-size="2.5" fill="#231f20">
<text x="51.3" y="140.2">174</text>
<text x="31.8" y="150.4">132</text>
<text x="52.2" y="154.4">9</text>
<text x="42.1" y="161.7">12</text>
<text x="58.2" y="160.9">r12</text>
<text x="67" y="159.1">306</text>
<text x="52" y="177.8">66</text>
</g>
</svg>
